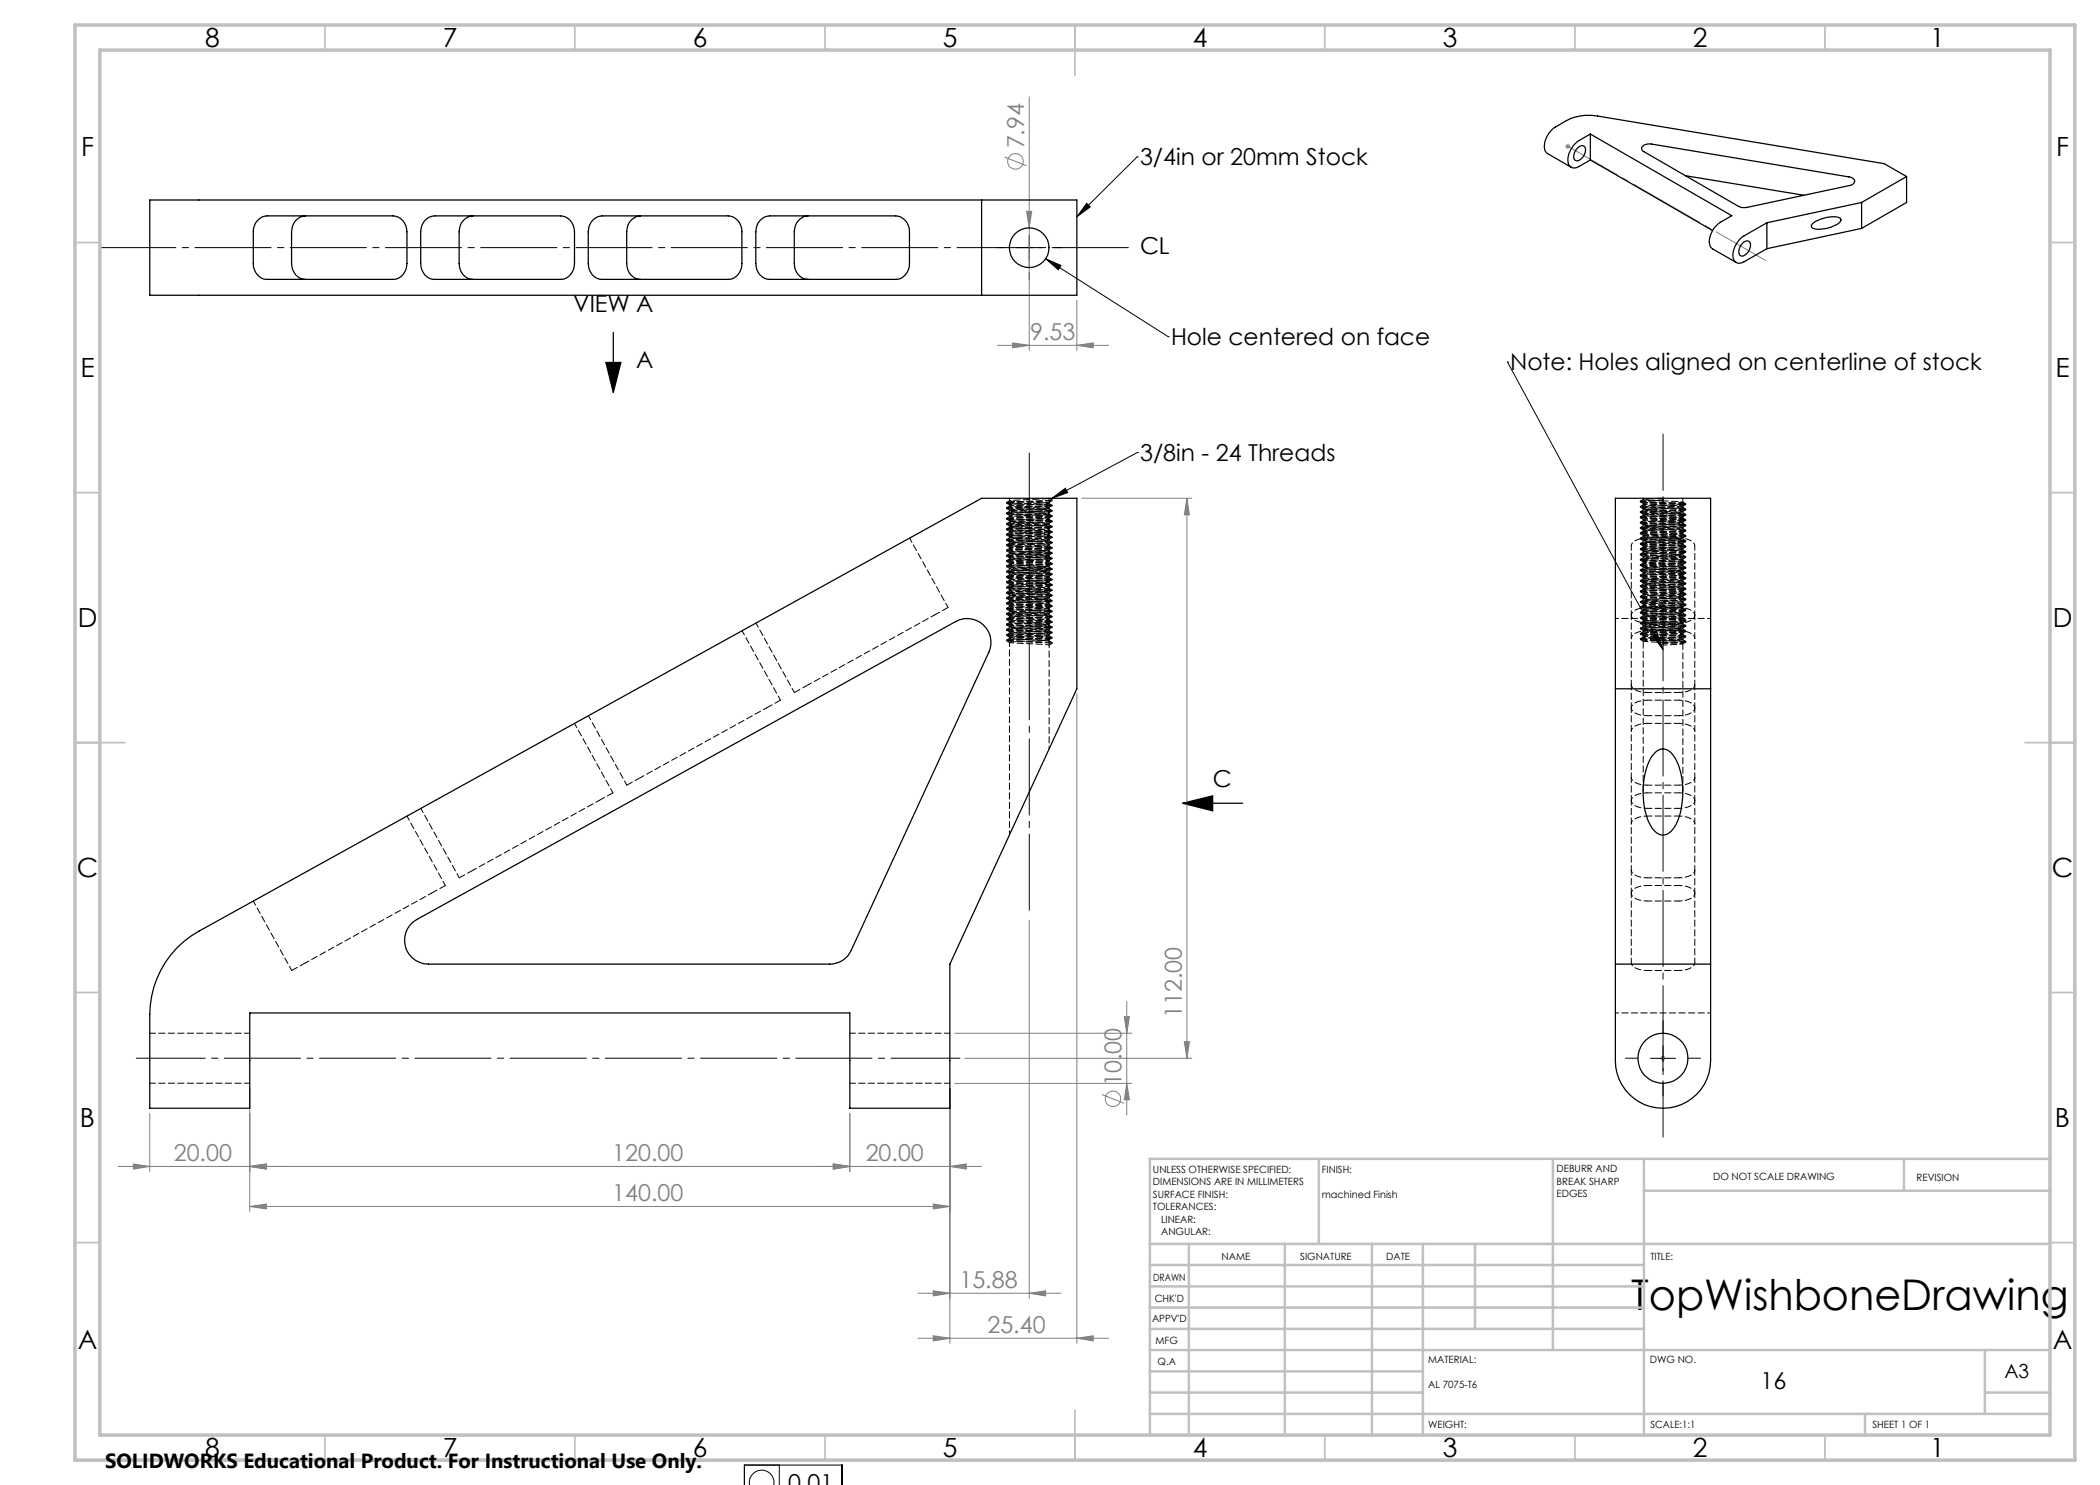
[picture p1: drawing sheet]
<svg xmlns="http://www.w3.org/2000/svg" width="420mm" height="297mm" viewBox="0 0 420 297" stroke-linecap="round" stroke-linejoin="round" font-family="sans-serif">
<g fill="none" stroke="#808080" stroke-width=".2">
<path d="M205.8 19.4v50.7M200.9 31.4l4.4 1.8M313.1 29.3h1M313.2 28.9l.7 .7M313.6 28.8v1M313.9 28.9l-.7 .7M205.3 42.3h1l-.5 3.3zM199.5 69.1h22.2M202.5 68.6l3.3 .5-3.3 .5zM215.4 69.1l3.3-.5v1zM215.4 60.1v10M216.4 99.7h22"/>
<path d="M237.4 99.7l.5 3.3h-1zM237.4 99.7v112M215.4 138.7v130M205.8 184.1v75.6M50 217.7v24.6M190 217.7v51M191 206.7h35.4M191 216.7h35.4M193 211.7h45.4M220.4 218.9l4.4 1.8M224.9 203.3h1l-.5 3.4zM225.4 216.7l.5 3.3h-1z"/>
<path d="M225.4 200.3v22.7M236.9 208.3h1l-.5 3.4zM332.1 211.7h1M332.2 211.3l.8 .7M332.6 211.2v1M333 211.3l-.8 .7M26.7 232.8l3.3 .5-3.3 .5zM30 222.7v11.6M50 233.3l3.3-.5v1zM166.7 232.8l3.3 .5-3.3 .5zM170 222.7v11.6M190 233.3l3.3-.5v1z"/>
<path d="M196.3 233.3h-172.7M50 241.3l3.3-.5v1zM50 241.3h140M183.6 258.7h28.6M186.7 258.2l3.3 .5-3.3 .5zM186.7 240.8l3.3 .5-3.3 .5zM205.8 258.7l3.3-.5v1zM183.6 267.6h38.1M186.7 267.2l3.3 .4-3.3 .6zM215.4 267.6l3.3-.4v1z"/>
<circle cx="203.1" cy="32.3" r="1.55"/>
<circle cx="222.6" cy="219.8" r="1.55"/>
</g>
<g fill="none" stroke="#000" stroke-width=".2">
<path d="M227.4 31.4h.1M227.4 31.4l-12 12M203.3 49.5h5.1M205.8 47.1v4.9M209.1 51.7l3.1 1.4-.5 .9zM209.1 51.7l24.5 15.6M217.3 40.7l.8 .7-2.7 2zM233.6 67.3h.1M301.5 72.4h.1M301.5 72.4l31.1 57.5M210.4 99.7l2.7-2.1 .4 .9zM227.5 90.5h.1"/>
<path d="M227.5 90.5l-17.1 9.2M330.6 127.2l.9-.5 1.1 3.2zM330.1 211.7h5M332.6 209.2v5M148.9 297.1v-4.1h19.5v4.1M149.9 297.1a2.46 2.46 0 0 1 2.4-3.1 2.46 2.46 0 0 1 2.4 3.1M155.9 293v4.1"/>
</g>
<path d="M121.2 72.5h3l-1.5 6zM122.7 66.5v12M236.5 160.7l6-1.5v3zM236.5 160.7h12" fill="none" stroke="#000" stroke-width=".25"/>
<path d="M27.3 211.6h164.7" fill="none" stroke="#000" stroke-width=".2" stroke-dasharray="15.2 1.3 1.3 1.3" stroke-dashoffset="1.5"/>
<path d="M205.9 183.1v-93.5" fill="none" stroke="#000" stroke-width=".2" stroke-dasharray="15.2 1.3 1.3 1.3" stroke-dashoffset="-1"/>
<path d="M19.6 49.5h206.4" fill="none" stroke="#000" stroke-width=".2" stroke-dasharray="15.2 1.3 1.3 1.3" stroke-dashoffset="-.3"/>
<path d="M200.9 49.5h-1.5M205.9 44.5v-1.4M205.9 54.5v1.5M210.9 49.5h1.4M327.6 211.6h-2.5M332.6 206.6v-2.5M332.6 216.6v2.5M337.6 211.6h2.5" fill="none" stroke="#000" stroke-width=".2" stroke-dasharray="15.2 1.3 1.3 1.3"/>
<g fill="none" stroke="#c0c0c0" stroke-width=".35">
<path d="M65 5v5M115 5v5M165 5v5M215 5v10M265 5v5M315 5v5M365 5v5M15 48.5h5M410 48.5h5M15 98.5h5M410 98.5h5M15 148.5h10"/>
<path d="M405 148.5h10M15 198.5h5M410 198.5h5M15 248.5h5M410 248.5h5M65 287v5M115 287v5M165 287v5M215 282v10M265 287v5M315 287v5M365 287v5"/>
</g>
<g fill="none" stroke="#c0c0c0" stroke-width=".5">
<path d="M263.8 231.8v17M310.6 231.8v38.2M328.8 231.8v55.2M328.8 238.2h81.2M380.8 231.8v6.4M410 231.8h-180v55.2M230 248.8h180M230 257.3h98.8M230 253h98.8M237.8 248.8v38.2M257 248.8v38.2M274.4 248.8v38.2"/>
<path d="M284.6 248.8v38.2M295 248.8v17M230 265.8h98.8M230 261.5h98.8M230 278.5h54.6M230 274.3h54.6M230 270h180M397 278.5h13M397 270v12.8M230 282.8h180M373 282.8v4.2"/>
</g>
<path d="M15 5h400v287h-400zM20 10h390v277h-390z" fill="none" stroke="#c0c0c0" stroke-width=".7"/>
<path d="M332.6 227.4v-140.6" fill="none" stroke="#000" stroke-width=".2" stroke-dasharray="15.2 1.3 1.3 1.3" stroke-dashoffset="4"/>
<path d="M313.6 29.3l39.5 22.8" fill="none" stroke="#808080" stroke-width=".2" stroke-dasharray="15.2 1.3 1.3 1.3" stroke-dashoffset="3.9"/>
<path d="M332.6 211.6h.1" fill="none" stroke="#808080" stroke-width=".2" stroke-dasharray="15.2 1.3 1.3 1.3"/>
<g fill="#000">
<path d="M210.4 99.7l2.7-2.1 .4 .9z"/>
<path d="M217.3 40.7l.8 .7-2.7 2zM209.1 51.7l3.1 1.4-.5 .9z"/>
<path d="M121.2 72.5h3l-1.5 6zM236.5 160.7l6-1.5v3z"/>
</g>
<g fill="#808080">
<path d="M205.3 42.3h1l-.5 3.3z"/>
<path d="M205.8 258.7l3.3-.5v1zM186.7 258.2l3.3 .5-3.3 .5zM186.7 240.8l3.3 .5-3.3 .5zM50 241.3l3.3-.5v1zM190 233.3l3.3-.5v1zM166.7 232.8l3.3 .5-3.3 .5zM215.4 267.6l3.3-.4v1zM186.7 267.2l3.3 .4-3.3 .6z"/>
<path d="M26.7 232.8l3.3 .5-3.3 .5zM50 233.3l3.3-.5v1z"/>
<path d="M202.5 68.6l3.3 .5-3.3 .5zM215.4 69.1l3.3-.5v1z"/>
<path d="M50 233.3l3.3-.5v1zM166.7 232.8l3.3 .5-3.3 .5z"/>
<path d="M224.9 203.3h1l-.5 3.4zM225.4 216.7l.5 3.3h-1zM237.4 99.7l.5 3.3h-1zM236.9 208.3h1l-.5 3.4z"/>
</g>
<path d="M330.6 127.2l.9-.5 1.1 3.2z" fill="#000"/>
<g fill="none" stroke="#000" stroke-width=".25">
<path d="M314.2 33.4l-4.7-2.7a2.53 2.53 0 0 1-.2-3.3l.7-1 .8-.8 2.5-1.5a10.2 10.2 0 0 1 6.2-.9l57.3 9.5 4.5 2.6M315.5 29.7a.92 .92 0 0 1 1.5-.2 2.25 2.25 0 0 1-1.7 2.7 1.33 1.33 0 0 1-.2-2.1zM318.1 26.8l28.3 16.3-2.3 1.3a4.6 4.6 0 0 0-2.1 4.8l.5 .6 4.7 2.7M318.1 26.8l-2.3 1.3a4.7 4.7 0 0 0-2.1 4.8 1.36 1.36 0 0 0 2.1 .4l2.3-1.3M318.1 26.8v5.2M318.1 32l24.4 14.1M328.4 29.4a2.08 2.08 0 0 1 1.9-.6l39.5 6.6a.87 .87 0 0 1 .9 .3 .87 .87 0 0 1 0 1l-.8 .4-20.5 4.4h-1.1l-19.7-11.3-.2-.3zM337 35.1l23.8 3.9M381.3 35.3l-9 5.2M381.3 35.3v5.2l-9 5.2M30 40h185.4v19.1h-185.4zM51.5 44.1a2.51 2.51 0 0 1 1.9-.9h25.2a3 3 0 0 1 2.8 3.2v6.3a2.97 2.97 0 0 1-2.8 3.2h-25.2a2.97 2.97 0 0 1-2.7-3.2v-6.3a3.4 3.4 0 0 1 .8-2.3z"/>
<path d="M61.1 43.2a3 3 0 0 0-2.8 3.2v6.3a2.97 2.97 0 0 0 2.8 3.2M84.9 44.1a2.65 2.65 0 0 1 2-.9h25.2a3.1 3.1 0 0 1 2.8 3.2v6.3a3 3 0 0 1-2.8 3.2h-25.2a2.97 2.97 0 0 1-2.8-3.2v-6.3a3.4 3.4 0 0 1 .8-2.3zM94.6 43.2a3 3 0 0 0-2.8 3.2v6.3a2.97 2.97 0 0 0 2.8 3.2M118.5 44.1a2.65 2.65 0 0 1 1.9-.9h25.2a3 3 0 0 1 2.8 3.2v6.3a2.97 2.97 0 0 1-2.8 3.2h-25.2a2.97 2.97 0 0 1-2.7-3.2v-6.3a3.4 3.4 0 0 1 .8-2.3zM128.1 43.2a3 3 0 0 0-2.8 3.2v6.3a2.97 2.97 0 0 0 2.8 3.2M152 44.1a2.65 2.65 0 0 1 2-.9h25.1a3 3 0 0 1 2.8 3.2v6.3a2.97 2.97 0 0 1-2.8 3.2h-25.1a2.97 2.97 0 0 1-2.8-3.2v-6.3a3.4 3.4 0 0 1 .8-2.3zM161.6 43.2a3 3 0 0 0-2.7 3.2v6.3a2.97 2.97 0 0 0 2.7 3.2M196.3 40v19.1M348.7 48.5a.83 .83 0 0 1 1-.3 .83 .83 0 0 1 .4 1.1 2.16 2.16 0 0 1-1.8 1.9 1.36 1.36 0 0 1-.2-2zM353.4 44.6l-4.6 2.6a4.5 4.5 0 0 0-2.1 4.8 1.34 1.34 0 0 0 2.1 .3l4.6-2.6M353.4 44.6v5.1M362.5 44.7a6.4 6.4 0 0 1 5.5-1.1 .71 .71 0 0 1-.4 1.2 6.6 6.6 0 0 1-5.1 .8l-.2-.3z"/>
<path d="M372.3 40.5l-18.9 4.1M372.3 40.5v5.2M372.3 45.7l-18.9 4M323.1 99.7h19v112.4a9.5 9.5 0 0 1-9.5 9.5 9.5 9.5 0 0 1-9.5-9.5zM323.1 137.8h19M331.1 150.4a2.15 2.15 0 0 1 3.4 .5 14.1 14.1 0 0 1 1.8 10.5l-.2 1a6.6 6.6 0 0 1-2.8 4.5 2.41 2.41 0 0 1-2.9-1.3 15.6 15.6 0 0 1-.9-12.6 5.9 5.9 0 0 1 1.6-2.6zM35.4 189.5l2.8-2.3 1.6-1 156.5-86.5h19.1v38.1l-25.4 55v28.8h-20v-19h-120v19h-20v-18.7a19.3 19.3 0 0 1 5.4-13.4zM82.6 184.4l108.5-60.1a4.8 4.8 0 0 1 5.6 .7 4.8 4.8 0 0 1 1.1 5.5l-27.5 59.5a4.6 4.6 0 0 1-4.4 2.8h-80.2a4.8 4.8 0 0 1-4.5-3.1 4.8 4.8 0 0 1 1.4-5.3zM323.1 192.8h19"/>
<circle cx="205.8" cy="49.6" r="4"/>
<circle cx="332.6" cy="211.7" r="5"/>
</g>
<g fill="none" stroke="#000" stroke-width=".2" stroke-dasharray="1.3 .6">
<path d="M201.9 99.6v.6M210.4 100v.1M328.6 99.6v.3M332.6 99.6v.4M332.6 100v.1M201.3 102.6l8.9 .5M201.3 114.3l8.9 .4M201.3 118.5l8.9 .5M201.3 101.6v.1M201.3 102.6v.1M201.3 103.7v.1M201.3 104.7v.2"/>
<path d="M201.3 105.8v.1M201.3 106.8v.2M201.3 107.9v.1M201.3 109v.1M201.3 110v.2M201.3 111.1v.1M201.3 112.1v.2M201.3 113.2v.1M201.3 114.3v.1M201.3 115.3v.1M201.3 116.4v.1M201.3 117.4v.2"/>
<path d="M201.3 118.5v.1M201.3 119.5v.2M201.3 100.5v.1M201.5 103.7l8.7 .5M201.5 108l8.7 .4M201.5 112.2l8.7 .4M201.5 116.4l8.7 .5M201.5 101.7l8.9 .5M201.5 106l8.9 .5M201.5 110.2l8.9 .5M201.5 111.3l8.9 .4M201.5 115.5l8.9 .5"/>
<path d="M201.5 119.7l8.9 .5M201.9 119v.2M201.9 117.9v.3M201.9 116.8v.3M201.9 115.8v.2M201.9 114.7v.3M201.9 113.7v.2M201.9 112.6v.3M201.9 111.5v.3M201.9 110.5v.3M201.9 109.4v.3M201.9 108.4v.2"/>
<path d="M201.9 107.3v.3M201.9 106.3v.2M201.9 105.2v.3M201.9 104.1v.3M201.9 103.1v.2M201.9 102v.3M201.9 101v.2M202 102.1l7.7 .4h.1l-7.9 .6 7.9 .5-7.9 .5M202 104.2l7.7 .4 .1 .1-7.9 .5 7.9 .5-7.9 .6M202 106.3l7.7 .4 .1 .1-7.9 .5 7.9 .5-7.9 .6M202 108.4l7.7 .5h.1l-7.9 .5 7.9 .6-7.9 .5M209.8 100.7v-.3"/>
<path d="M209.8 101.8v-.3M209.8 102.8v-.3M209.8 103.9v-.3M209.8 104.9v-.2M209.8 106v-.3M209.8 107v-.2M209.8 108.1v-.3M209.8 109.2v-.3M209.8 110.2v-.2M209.8 111.3v-.3M209.8 112.3v-.2M209.8 113.4v-.3"/>
<path d="M209.8 114.5v-.3M209.8 115.5v-.3M209.8 116.6v-.3M209.8 117.6v-.2M209.8 118.7v-.3M209.8 119.7v-.2M210.4 101.2v-.2M210.4 102.2v-.1M210.4 103.3v-.2M210.4 104.3v-.1M210.4 105.4v-.1M210.4 106.5v-.2"/>
<path d="M210.4 107.5v-.1M210.4 108.6v-.2M210.4 109.6v-.1M210.4 110.7v-.1M210.4 111.7v-.1M210.4 112.8v-.1M210.4 113.9v-.2M210.4 114.9v-.1M210.4 116v-.2M210.4 117v-.1M210.4 118.1v-.1M210.4 119.2v-.2"/>
<path d="M328.1 101.3l8.9 .5M328.1 105.5l8.9 .5M328.1 109.8l8.9 .4M328.1 101.3v.1M328.1 102.4v.1M328.1 103.4v.1M328.1 104.5v.1M328.1 105.5v.2M328.1 106.6v.1M328.1 107.6v.2M328.1 108.7v.1M328.1 109.8v.1"/>
<path d="M328.1 110.8v.2M328.1 111.9v.1M328.1 112.9v.2M328.1 114v.1M328.1 115.1v.1M328.1 116.1v.1M328.1 117.2v.1M328.1 118.2v.2M328.1 119.3v.1M328.1 100.2v.2M328.2 106.6l8.8 .5M328.2 110.9l8.8 .4"/>
<path d="M328.2 115.1l8.8 .4M328.2 119.3l8.8 .5M328.2 100.4l9 .5M328.2 102.5l9 .5M328.2 103.6l9 .5M328.2 104.6l9 .5M328.2 106.8l8.8 .4M328.2 108.9l9 .5M328.2 111l8.8 .4M328.2 113.1l9 .5M328.2 115.2l8.8 .5M328.2 117.3l9 .5"/>
<path d="M328.2 118.4l9 .5M328.2 119.5l8.8 .4M328.6 119.7v.3M328.6 118.7v.3M328.6 117.6v.3M328.6 116.6v.2M328.6 115.5v.3M328.6 114.5v.2M328.6 113.4v.3M328.6 112.3v.3M328.6 111.3v.2M328.6 110.2v.3"/>
<path d="M328.6 109.2v.2M328.6 108.1v.3M328.6 107v.3M328.6 106v.3M328.6 104.9v.3M328.6 103.9v.2M328.6 102.8v.3M328.6 101.8v.2M328.6 100.7v.3M332.6 100.1v.3M336.6 101.5v-.3M336.6 102.5v-.2"/>
<path d="M336.6 103.6v-.3M336.6 104.7v-.3M336.6 105.7v-.2M336.6 106.8v-.3M336.6 107.8v-.2M336.6 108.9v-.3M336.6 110v-.3M336.6 111v-.2M336.6 112.1v-.3M336.6 113.1v-.2M336.6 114.2v-.3M336.6 115.2v-.2"/>
<path d="M336.6 116.3v-.3M336.6 117.4v-.3M336.6 118.4v-.2M336.6 119.5v-.3M337.2 102v-.2M337.2 103v-.1M337.2 104.1v-.2M337.2 105.1v-.1M337.2 106.2v-.1M337.2 107.2v-.1M337.2 108.3v-.1M337.2 109.4v-.2"/>
<path d="M337.2 110.4v-.1M337.2 111.5v-.2M337.2 112.5v-.1M337.2 113.6v-.1M337.2 114.7v-.2M337.2 115.7v-.1M337.2 116.8v-.2M337.2 117.8v-.1M337.2 118.9v-.1M337.2 119.9v-.1M337.2 100.9v-.1M158.9 138.5l2.8-1.5"/>
<path d="M186.8 123l2.8-1.5M201.3 122.7l8.9 .5M201.3 127l8.9 .4M201.3 120.6v.1M201.3 121.7v.1M201.3 122.7v.2M201.3 123.8v.1M201.3 124.8v.2M201.3 125.9v.1M201.3 127v.1M201.3 128v.1M201.5 120.7l8.7 .4"/>
<path d="M201.5 128.1l8.7 .4M201.5 121.8l8.9 .5M201.5 124l8.9 .4M201.5 125l8.9 .5M201.5 126.1l8.9 .5M201.9 127.4v.3M201.9 126.4v.2M201.9 125.3v.3M201.9 124.2v.3M201.9 123.2v.3M201.9 122.1v.3M201.9 121.1v.2"/>
<path d="M201.9 120v.3M202 122.2l7.7 .4 .1 .1-7.9 .5 7.9 .5-7.9 .6M202 126.4l7.7 .4 .1 .1-7.9 .5 7.9 .5-7.9 .6M209.8 120.8v-.3M209.8 121.9v-.3M209.8 122.9v-.2M209.8 124v-.3M209.8 125v-.2M209.8 126.1v-.3M209.8 127.2v-.3M209.8 128.2v-.3M210.3 128.5h.1"/>
<path d="M210.4 128.7v-.2M210.4 120.2v-.1M210.4 121.3v-.2M210.4 122.3v-.1M210.4 123.4v-.1M210.4 124.4v-.1M210.4 125.5v-.1M210.4 126.6v-.2M210.4 127.6v-.1M328.1 121.4l8.9 .5M328.1 125.6l8.9 .5M328.1 120.3v.2"/>
<path d="M328.1 121.4v.1M328.1 122.5v.1M328.1 123.5v.2M328.1 124.6v.1M328.1 125.6v.2M328.1 126.7v.1M328.1 127.8v.1M328.2 123.6l8.8 .4M328.2 127.8l8.8 .4M328.2 122.6l9 .5M328.2 123.7l8.8 .4M328.2 126.9l9 .5"/>
<path d="M328.2 127.9l8.8 .5M328.6 127.2v.2M328.6 126.1v.3M328.6 125v.3M328.6 124v.2M328.6 122.9v.3M328.6 121.9v.2M328.6 120.8v.3M332.6 128.5v-.3M332.6 128.7v-.2M332.6 129v-.3M336.6 120.5v-.2"/>
<path d="M336.6 121.6v-.3M336.6 122.7v-.3M336.6 123.7v-.2M336.6 124.8v-.3M336.6 125.8v-.2M336.6 126.9v-.3M336.6 127.9v-.2M337.2 121v-.1M337.2 122.1v-.2M337.2 123.1v-.1M337.2 124.2v-.2M337.2 125.2v-.1"/>
<path d="M337.2 126.3v-.1M337.2 127.4v-.2M337.2 128.4v-.1M125.4 157l2.7-1.5M153.3 141.6l2.8-1.6M86.3 178.6l2.8-1.5M91.9 175.6l2.7-1.6M119.8 160.1l2.8-1.5M58.3 194.1l2.8-1.5"/>
</g>
<g fill="none" stroke="#000" stroke-width=".2" stroke-dasharray="1.3 .6" stroke-dashoffset=".3">
<path d="M209.8 99.6l.6 .4M328.6 99.9l-.5 .3M332.6 100l-4.5 .2M201.3 101.7l.6 .3M201.3 102.8l.6 .3M201.3 103.8l.6 .3M201.3 104.9l.6 .3M201.3 105.9l.6 .4M201.3 107l.6 .3M201.3 108l.6 .4M201.3 109.1l.6 .3M201.3 110.2l.6 .3"/>
<path d="M201.3 111.2l.6 .4M201.3 112.3l.6 .3M201.3 113.3l.6 .4M201.3 114.4l.6 .3M201.3 115.5l.6 .3M201.3 116.5l.6 .3M201.3 117.6l.6 .3M201.3 118.6l.6 .4M201.3 119.7l.6 .3M201.3 100.6l.6 .4M201.9 101.2l-.6 .3M201.9 102.3l-.6 .3"/>
<path d="M201.9 103.3l-.6 .4M201.9 104.4l-.6 .3M201.9 105.4l-.6 .4M201.9 106.5l-.6 .3M201.9 107.6l-.6 .3M201.9 108.6l-.6 .4M201.9 109.7l-.6 .3M201.9 110.7l-.6 .4M201.9 111.8l-.6 .3M201.9 112.9l-.6 .3M201.9 113.9l-.6 .3M201.9 115l-.6 .3"/>
<path d="M201.9 116l-.6 .4M201.9 117.1l-.6 .3M201.9 118.1l-.6 .4M201.9 119.2l-.6 .3M201.9 100.2l-.6 .3M202 110.5l7.8 .5-7.9 .6M202 111.6l7.8 .5-7.9 .5M202 115.8l7.8 .5-7.9 .5M209.7 101.5l.6-.3M209.7 102.6l.6-.3M209.7 103.6l.6-.3M209.7 104.7l.6-.3"/>
<path d="M209.7 105.8l.6-.4M209.7 106.8l.6-.3M209.7 107.9l.6-.4M209.7 108.9l.6-.3M209.7 110l.6-.3M209.7 111.1l.6-.4M209.7 112.1l.6-.3M209.7 113.2l.6-.4M209.7 114.2l.6-.3M209.7 115.3l.6-.3M209.7 116.3l.6-.3M209.7 117.4l.6-.3"/>
<path d="M209.7 118.5l.6-.4M209.7 119.5l.6-.3M209.7 100.5l.6-.4M210.3 102.1l-.6-.4M210.3 103.1l-.6-.3M210.3 104.2l-.6-.4M210.3 105.2l-.6-.3M210.3 106.3l-.6-.3M210.3 107.3l-.6-.3M210.3 108.4l-.6-.3M210.3 109.5l-.6-.4M210.3 110.5l-.6-.3"/>
<path d="M210.3 111.6l-.6-.4M210.3 112.6l-.6-.3M210.3 113.7l-.6-.3M210.3 114.8l-.6-.4M210.3 115.8l-.6-.3M210.3 116.9l-.6-.4M210.3 117.9l-.6-.3M210.3 119l-.6-.3M210.3 101l-.6-.3M210.4 100.1l-.6 .3M328.1 101.4l.5 .4M328.1 102.5l.5 .3"/>
<path d="M328.1 103.6l.5 .3M328.1 104.6l.5 .3M328.1 105.7l.5 .3M328.1 106.7l.5 .4M328.1 107.8l.5 .3M328.1 108.8l.5 .4M328.1 109.9l.5 .3M328.1 111l.5 .3M328.1 112l.5 .4M328.1 113.1l.5 .3M328.1 114.1l.5 .4M328.1 115.2l.5 .3"/>
<path d="M328.1 116.3l.5 .3M328.1 117.3l.5 .3M328.1 118.4l.5 .3M328.1 119.4l.5 .4M328.1 100.4l.5 .3M328.6 101l-.5 .3M328.6 102l-.5 .3M328.6 103.1l-.5 .3M328.6 104.1l-.5 .4M328.6 105.2l-.5 .3M328.6 106.2l-.5 .4M328.6 107.3l-.5 .3"/>
<path d="M328.6 108.4l-.5 .3M328.6 109.4l-.5 .3M328.6 110.5l-.5 .3M328.6 111.5l-.5 .4M328.6 112.6l-.5 .3M328.6 113.7l-.5 .3M328.6 114.7l-.5 .3M328.6 115.8l-.5 .3M328.6 116.8l-.5 .4M328.6 117.9l-.5 .3M328.6 118.9l-.5 .4M329.4 107.6h6.4"/>
<path d="M336.5 113.9l-7.9 .6 8 .5M336.6 102.3l.5-.3M336.6 103.4l.5-.4M336.6 104.4l.5-.3M336.6 105.5l.5-.4M336.6 106.5l.5-.3M336.6 107.6l.5-.3M336.6 108.6l.5-.3M336.6 109.7l.5-.3M336.6 110.8l.5-.4M336.6 111.8l.5-.3M336.6 112.9l.5-.4"/>
<path d="M336.6 113.9l.5-.3M336.6 115l.5-.3M336.6 116.1l.5-.4M336.6 117.1l.5-.3M336.6 118.2l.5-.4M336.6 119.2l.5-.3M336.6 101.2l.5-.3M337.1 101.8l-.5-.3M337.1 102.9l-.5-.4M337.1 103.9l-.5-.3M337.1 105l-.5-.3M337.1 106l-.5-.3"/>
<path d="M337.1 107.1l-.5-.3M337.1 108.2l-.5-.4M337.1 109.2l-.5-.3M337.1 110.3l-.5-.4M337.1 111.3l-.5-.3M337.1 112.4l-.5-.3M337.1 113.5l-.5-.4M337.1 114.5l-.5-.3M337.1 115.6l-.5-.4M337.1 116.6l-.5-.3M337.1 117.7l-.5-.3M337.1 118.7l-.5-.3"/>
<path d="M337.1 119.8l-.5-.3M337.1 100.8l-.5-.4M158.9 138.5l-7.7-13.9M189.6 121.5l-7.7-13.9M201.3 120.7l.6 .4M201.3 121.8l.6 .3M201.3 122.9l.6 .3M201.3 123.9l.6 .4M201.3 125l.6 .3M201.3 126l.6 .4M201.3 127.1l.6 .3M201.3 128.2l.6 .3"/>
<path d="M201.9 120.3l-.6 .3M201.9 121.3l-.6 .4M201.9 122.4l-.6 .3M201.9 123.4l-.6 .4M201.9 124.5l-.6 .3M201.9 125.6l-.6 .3M201.9 126.6l-.6 .3M201.9 127.7l-.6 .3M202 120.1l7.8 .4-7.9 .6M202 121.1l7.8 .5-7.9 .5M202 124.3l7.8 .5-7.9 .5M202 125.3l7.8 .5-7.9 .6"/>
<path d="M209.7 120.6l.6-.4M209.7 121.6l.6-.3M209.7 122.7l.6-.3M209.7 123.8l.6-.4M209.7 124.8l.6-.3M209.7 125.9l.6-.4M209.7 126.9l.6-.3M209.7 128l.6-.3M209.8 129l.6-.3M210.3 120l-.6-.3M210.3 121.1l-.6-.3M210.3 122.2l-.6-.4"/>
<path d="M210.3 123.2l-.6-.3M210.3 124.3l-.6-.4M210.3 125.3l-.6-.3M210.3 126.4l-.6-.3M210.3 127.5l-.6-.4M210.3 128.5l-.6-.3M210.4 128.5l-.6-.3M326.3 137v-14M328.1 120.5l.5 .3M328.1 121.5l.5 .4M328.1 122.6l.5 .3M328.1 123.7l.5 .3"/>
<path d="M328.1 124.7l.5 .4M328.1 125.8l.5 .3M328.1 126.8l.5 .4M328.1 127.9l.5 .3M328.6 120l-.5 .3M328.6 121.1l-.5 .3M328.6 122.1l-.5 .3M328.6 123.2l-.5 .3M328.6 124.2l-.5 .4M328.6 125.3l-.5 .3M328.6 126.4l-.5 .3M328.6 127.4l-.5 .3"/>
<path d="M329.4 121.5h6.4M329.4 126.1h6.4M335.8 138.5h-6.4M335.8 124.6h-6.4M336.6 120.3l.5-.3M336.6 121.3l.5-.3M336.6 122.4l.5-.3M336.6 123.5l.5-.4M336.6 124.5l.5-.3M336.6 125.6l.5-.4M336.6 126.6l.5-.3M336.6 127.7l.5-.3"/>
<path d="M336.6 128.8l.5-.4M337.1 120.9l-.5-.4M337.1 121.9l-.5-.3M337.1 123l-.5-.4M337.1 124l-.5-.3M337.1 125.1l-.5-.3M337.1 126.2l-.5-.4M337.1 127.2l-.5-.3M337.1 128.3l-.5-.4M337.2 128.4l-4.6 .3M339 123v14M122.6 158.6l-7.7-13.9"/>
<path d="M125.4 157l-7.7-13.9M156.1 140l-7.7-13.9M326.3 155.5v-13.9M329.4 140h6.4M329.4 158.6h6.4M329.4 144.7h6.4M335.8 157h-6.4M335.8 143.1h-6.4M339 141.6v13.9M89.1 177.1l-7.7-13.9M91.9 175.6l-7.7-13.9M326.3 174v-13.9"/>
<path d="M329.4 163.2h6.4M329.4 177.1h6.4M335.8 175.6h-6.4M335.8 161.7h-6.4M339 160.1v13.9M339 178.6v14M58.3 194.1l-7.6-13.9M326.3 192.6v-14M335.8 194.1h-6.4M335.8 180.2h-6.4"/>
</g>
<g fill="none" stroke="#000" stroke-width=".2" stroke-dasharray="1.3 .6" stroke-dashoffset=".5">
<path d="M328.8 100.7l7.8 .5M328.8 102.9l7.8 .4M328.8 103.9l7.8 .5M328.8 105l7.8 .5M328.8 109.2l7.8 .5M328.8 113.4l7.8 .5M328.8 117.7l7.8 .5M328.8 118.7l7.8 .5M332.6 100.4l-3.9 .3M336.5 103.4l-7.8 .5M336.5 104.4l-7.8 .5M336.5 108.6l-7.8 .6"/>
<path d="M336.5 112.9l-7.8 .5M336.5 115l-7.8 .5M336.5 117.1l-7.8 .5M336.5 118.2l-7.8 .5M336.5 119.2l-7.8 .6M161.7 137l25.1-14M202 128.5l7.8 .5M328.8 123l7.8 .5M328.8 127.2l7.8 .5M336.5 123.5l-7.8 .5M336.5 127.7l-7.8 .5M128.1 155.5l25.2-13.9"/>
<path d="M94.6 174l25.2-13.9M61.1 192.6l25.2-14"/>
</g>
<g fill="none" stroke="#000" stroke-width=".2" stroke-dasharray="1.3 .6" stroke-dashoffset=".2">
<path d="M201.5 101.6l8.9 .5-9 .5M201.5 105.8l8.9 .5-9 .5M201.5 110.1l8.9 .5-9.1 .5M201.5 111.1l8.9 .5-9.1 .5M201.5 115.4l8.9 .4-9.1 .6M201.5 119.6l8.9 .5-9.1 .5M210.3 100.1l-9 .5 9.1 .6M210.3 102.3l-9 .4 8.9 .5M210.3 106.5l-9 .5 9.1 .5M210.3 113.9l-9 .5 8.9 .5M210.3 118.1l-9 .5 8.9 .5M328.2 100.3l9 .5-9.1 .5"/>
<path d="M328.2 102.4l9 .5-9.1 .5M328.2 103.5l9 .4-9.1 .6M328.2 104.5l9 .5-9.1 .5M328.2 108.7l9 .5-9.1 .5M328.2 113l9 .5-9.1 .5M328.2 117.2l9 .5-9.1 .5M328.2 118.3l9 .5-9.1 .5M328.8 107.1l7.6 .4 .2 .1-8 .5 8 .5M328.8 111.3l7.6 .5h.2l-8 .5 8 .6M328.8 115.6l7.6 .4h.2l-8 .6 8 .5M328.8 119.8l7.6 .4 .2 .1-8 .5 8 .5M332.6 100.1l-4.5 .3"/>
<path d="M337.1 100.9l-9 .5 8.9 .5M337.1 105.1l-9 .6 8.9 .4M337.1 109.4l-9 .5 8.9 .5M201.5 121.7l8.9 .5-9 .5M201.5 123.8l8.9 .5-9.1 .5M201.5 124.9l8.9 .5-9.1 .5M201.5 125.9l8.9 .5-9 .5M210.3 122.4l-9 .5 8.9 .4M210.3 126.6l-9 .5 8.9 .5M328.2 122.5l9 .5-9.1 .5M328.2 126.7l9 .5-9.1 .6M328.8 124l7.6 .5h.2l-8 .5 8 .6"/>
<path d="M337.1 128.3l-4.5 .2M337.1 121l-9 .5 8.9 .5M337.1 125.2l-9 .6 8.9 .5M326.3 141.6v-4.6M339 141.6v-4.6M326.3 160.1v-4.6M326.3 178.6v-4.6M339 160.1v-4.6M339 178.6v-4.6M30 216.6h20M50 206.6h-20M170 216.6h20"/>
<path d="M190 206.6h-20"/>
</g>
<g fill="none" stroke="#000" stroke-width=".2" stroke-dasharray="1.3 .6" stroke-dashoffset="-.1">
<path d="M209.8 99.6l-7.9 .6 7.9 .5-7.9 .5 7.9 .6-7.9 .5 7.9 .5-7.9 .5 7.9 .6-7.9 .5 7.9 .5-7.9 .6 7.9 .5-7.9 .5 7.9 .5-7.9 .6 7.9 .5-7.9 .5 7.9 .6-7.9 .5 7.9 .5-7.9 .6 7.9 .5-7.9 .5 7.9 .5-7.9 .6 7.9 .5-7.9 .5 7.9 .6-7.9 .5 7.9 .5-7.9 .5 7.9 .6-7.9 .5 7.9 .5-7.9 .6 7.9 .5-7.9 .5 7.9 .5-7.9 .6 7.9 .5-7.9 .5 7.9 .6-7.9 .5 7.9 .5-7.9 .6 7.9 .5-7.9 .5 .1 .1 7.8 .4-7.9 .6 7.9 .5-7.9 .5 7.9 .6-7.9 .5 7.9 .5M210.4 100l-9 .5M332.6 99.6l-4 .3 8 .5-8 .6 8 .5-8 .5 8 .5-8 .6 8 .5-8 .5 8 .6-8 .5 8 .5-8 .6 8 .5-8 .5 8 .5-8 .6 8 .5-8 .5 8 .6-8 .5 8 .5-8 .5 8 .6-8 .5 8 .5-8 .6 8 .5-8 .5 8 .5-8 .6 8 .5-8 .5 8 .6-8 .5 8 .5-8 .6 8 .5-8 .5 8 .5-8 .6 8 .5-8 .5 8 .6-8 .5 8 .5-8 .5 8 .6-8 .5 8 .5-8 .6 8 .5-8 .5 8 .5-4 .3M210.3 101.2l-8.9 .5M210.3 105.4l-8.9 .5M210.3 107.5l-8.9 .6M210.3 109.7l-8.9 .5M210.3 110.7l-8.9 .5M210.3 111.8l-8.9 .5M210.3 116l-8.9 .5M210.4 103.3l-9 .5M210.4 114.9l-9 .6"/>
<path d="M210.4 119.2l-9 .5M337.1 101.8l-9 .6M337.1 106l-9 .6M337.1 107.1l-9 .5M337.1 110.3l-9 .5M337.1 111.3l-9 .6M337.1 115.6l-9 .5M337.1 119.8l-9 .5M337.1 103l-9 .6M337.1 104.1l-9 .5M337.1 108.3l-9 .5M337.1 112.5l-9 .6"/>
<path d="M337.1 114.7l-9 .5M337.1 116.8l-9 .5M337.1 117.8l-9 .6M337.1 118.9l-9 .5M337.2 102l-9.1 .5M337.2 106.2l-9.1 .5M337.2 110.4l-9.1 .6M210.3 120.2l-8.9 .6M210.3 124.5l-8.9 .5M210.3 125.5l-8.9 .5M210.4 121.3l-9 .5M210.4 123.4l-9 .5"/>
<path d="M210.4 127.6l-9 .6M337.1 121.9l-9 .6M337.1 124l-9 .6M337.1 126.2l-9 .5M337.1 123.1l-9 .6M337.1 127.4l-9 .5M337.2 122.1l-9.1 .5M337.2 126.3l-9.1 .5"/>
</g>
<g fill="none" stroke="#000" stroke-width=".2" stroke-dasharray="1.3 .6" stroke-dashoffset=".1">
<path d="M201.3 100.5l9.1 .5-9.1 .6M201.3 104.7l9.1 .6-9.1 .5M201.3 106.8l9.1 .6-9.1 .5M201.3 109l9.1 .5-9.1 .5M201.3 113.2l9.1 .5-9 .5M201.3 117.4l9.1 .6-9 .5M201.5 103.8l8.7 .5M201.5 108.1l8.7 .4M201.5 112.3l8.7 .5M201.5 116.5l8.7 .5M209.8 100.4l-7.8 .5-.1 .1 7.9 .5-7.9 .5M210.4 104.3l-9.1 .6 9.1 .5"/>
<path d="M210.4 108.6l-9.1 .5 9.1 .5M210.4 112.8l-9.1 .5 9.1 .6M210.4 117l-9.1 .6 9.1 .5M328.1 107.6l9.1 .6-9.1 .5M328.1 111.9l9.1 .5-9.1 .5M328.1 114l9.1 .5-9.1 .6M328.1 116.1l9.1 .5-9.1 .6M336.5 101.2l-7.7 .5-.2 .1 8 .5-7.9 .5M336.5 105.5l-7.7 .4-.2 .1 8 .5-7.9 .6M336.5 109.7l-7.7 .5h-.2l8 .6-7.9 .5M337.1 113.6l-9 .5 9.1 .6M337.2 107.2l-9.1 .6 9.1 .5"/>
<path d="M337.2 111.5l-9.1 .5 9.1 .5M337.2 115.7l-9.1 .5 9.1 .6M337.2 119.9l-9.1 .6 9.1 .5M201.5 120.8l8.7 .4M201.5 128.2l8.7 .4M328.1 120.3l9.1 .6-9.1 .5M328.1 124.6l9.1 .5-9.1 .5M336.5 121.3l-7.7 .5-.2 .1 8 .5-7.9 .5M336.5 125.6l-7.7 .5h-.2l8 .5-7.9 .6M337.2 124.2l-9.1 .5 9.1 .5M336.6 158.4v-29.7"/>
</g>
<g fill="none" stroke="#000" stroke-width=".2" stroke-dasharray="1.3 .6" stroke-dashoffset=".6">
<path d="M202 112.6l7.7 .5h.1l-7.9 .6 7.9 .5-7.9 .5 7.9 .5-7.9 .6M202 116.9l7.7 .4 .1 .1-7.9 .5 7.9 .5-7.9 .6 7.9 .5-7.9 .5M326.3 109.1a2.05 2.05 0 0 1 1.9-1.4l1.2-.1M335.8 107.6l1.2 .1a2.05 2.05 0 0 1 2 1.4M326.3 123a2.05 2.05 0 0 1 1.9-1.4l1.2-.1M326.3 127.7a2.05 2.05 0 0 1 1.9-1.4l1.2-.2M329.4 138.5l-1.2-.1a2.05 2.05 0 0 1-1.9-1.4M329.4 124.6l-1.2-.1a2.05 2.05 0 0 1-1.9-1.4M335.8 121.5l1.2 .1a2.05 2.05 0 0 1 2 1.4M335.8 126.1l1.2 .2a2.05 2.05 0 0 1 2 1.4M339 137a2.05 2.05 0 0 1-2 1.4l-1.2 .1M339 123.1a2.05 2.05 0 0 1-2 1.4l-1.2 .1"/>
<path d="M342.1 123.7h-19M326.3 141.6a2.05 2.05 0 0 1 1.9-1.4l1.2-.2M326.3 146.2a2.05 2.05 0 0 1 1.9-1.4l1.2-.1M329.4 157l-1.2-.1a2.05 2.05 0 0 1-1.9-1.4M329.4 143.1l-1.2-.1a2.05 2.05 0 0 1-1.9-1.4M335.8 140l1.2 .2a2.05 2.05 0 0 1 2 1.4M335.8 158.6l1.2 .1a2.05 2.05 0 0 1 2 1.4M335.8 144.7l1.2 .1a2.05 2.05 0 0 1 2 1.4M339 155.5a2.05 2.05 0 0 1-2 1.4l-1.2 .1M339 141.6a2.05 2.05 0 0 1-2 1.4l-1.2 .1M326.3 160.1a2.05 2.05 0 0 1 1.9-1.4l1.2-.1M326.3 178.6a2.05 2.05 0 0 1 1.9-1.4l1.2-.1"/>
<path d="M326.3 164.7a2.05 2.05 0 0 1 1.9-1.4l1.2-.1M329.4 175.6l-1.2-.2a2.05 2.05 0 0 1-1.9-1.4M329.4 161.7l-1.2-.1a2.05 2.05 0 0 1-1.9-1.5M335.8 177.1l1.2 .1a2.05 2.05 0 0 1 2 1.4M335.8 163.2l1.2 .1a2.05 2.05 0 0 1 2 1.4M339 174a2.05 2.05 0 0 1-2 1.4l-1.2 .2M339 160.1a2.05 2.05 0 0 1-2 1.5l-1.2 .1M339 178.7a2.05 2.05 0 0 1-2 1.4l-1.2 .1M329.4 194.1l-1.2-.1a2.05 2.05 0 0 1-1.9-1.4M329.4 180.2l-1.2-.1a2.05 2.05 0 0 1-1.9-1.4M339 192.6a2.05 2.05 0 0 1-2 1.4l-1.2 .1M323.1 202.6h19"/>
</g>
<path d="M210.3 103.1h.1l-9.1 .6M210.3 104.2h.1l-9 .5M210.3 108.4h.1l-9 .6M210.3 112.6l.1 .1-9 .5M210.3 114.8h.1l-9.1 .5M210.3 116.9h.1l-9 .5M210.3 119h.1l-9.1 .5M210.3 121.1h.1l-9.1 .6M210.3 123.2l.1 .1-9.1 .5M210.3 127.5h.1l-9.1 .5M328.6 128.2v30.2" fill="none" stroke="#000" stroke-width=".2" stroke-dasharray="1.3 .6" stroke-dashoffset="-.2"/>
<path d="M209.8 100.4v-.8M336.6 100.4v-.8M201.9 128.5v38.5M209.8 128.2v.8M326.3 123v-13.9M328.8 128.3l7.8 .4-4 .3M339 123v-13.9" fill="none" stroke="#000" stroke-width=".2" stroke-dasharray="1.3 .6" stroke-dashoffset=".4"/>
<path d="M209.8 149.8v-20.8" fill="none" stroke="#000" stroke-width=".2" stroke-dasharray="1.3 .6" stroke-dashoffset=".7"/>
<text font-size="8.5" x="326.2" y="262">TopWishboneDrawing</text>
<g font-size="5.3">
<text x="41" y="9.5">8</text>
<text x="88.5" y="9.5">7</text>
<text x="138.5" y="9.5">6</text>
<text x="188.5" y="9.5">5</text>
<text x="238.5" y="9.5">4</text>
<text x="288.5" y="9.5">3</text>
<text x="338.5" y="9.5">2</text>
<text x="386" y="9.5">1</text>
<text x="16.2" y="31.3">F</text>
<text x="411.2" y="31.3">F</text>
<text x="16.1" y="75.5">E</text>
<text x="411.1" y="75.5">E</text>
<text x="15.5" y="125.5">D</text>
<text x="410.5" y="125.5">D</text>
<text x="15.4" y="175.5">C</text>
<text x="410.4" y="175.5">C</text>
<text x="16" y="225.5">B</text>
<text x="411" y="225.5">B</text>
<text x="15.5" y="269.8">A</text>
<text x="410.5" y="269.8">A</text>
<text x="41" y="291.5">8</text>
<text x="88.5" y="291.5">7</text>
<text x="138.5" y="291.5">6</text>
<text x="188.5" y="291.5">5</text>
<text x="238.5" y="291.5">4</text>
<text x="288.5" y="291.5">3</text>
<text x="338.5" y="291.5">2</text>
<text x="386" y="291.5">1</text>
</g>
<g font-size="4.7" fill="#808080">
<text x="204.8" y="29.7" transform="rotate(-90 204.8 29.7)">7.94</text>
<text x="206" y="68">9.53</text>
<text x="236.4" y="203.6" transform="rotate(-90 236.4 203.6)">112.00</text>
<text x="224.3" y="217.2" transform="rotate(-90 224.3 217.2)">10.00</text>
<text x="34.8" y="232.3">20.00</text>
<text x="122.5" y="232.3">120.00</text>
<text x="173.1" y="232.3">20.00</text>
<text x="122.5" y="240.3">140.00</text>
<text x="191.9" y="257.6">15.88</text>
<text x="197.5" y="266.6">25.40</text>
</g>
<g font-size="4.7">
<text x="228" y="33.1">3/4in or 20mm Stock</text>
<text x="228" y="50.9">CL</text>
<text x="114.7" y="62.4">VIEW A</text>
<text x="234.2" y="69.1">Hole centered on face</text>
<text x="127.2" y="73.7">A</text>
<text x="302" y="74.1">Note: Holes aligned on centerline of stock</text>
<text x="228" y="92.2">3/8in - 24 Threads</text>
<text x="242.6" y="157.3">C</text>
<text x="352.1" y="277.9">16</text>
</g>
<text font-size="4.1" x="21" y="293.7">SOLIDWORKS Educational Product. For Instructional Use Only.</text>
<text font-size="3.9" x="400.9" y="275.5">A3</text>
<g font-size="2">
<text x="230.6" y="234.6">UNLESS OTHERWISE SPECIFIED:</text>
<text x="230.6" y="237.1">DIMENSIONS ARE IN MILLIMETERS</text>
<text x="230.6" y="239.6">SURFACE FINISH:</text>
<text x="264.4" y="234.6">FINISH:</text>
<text x="264.4" y="239.6">machined Finish</text>
<text x="311.3" y="234.5">DEBURR AND</text>
<text x="311.3" y="237">BREAK SHARP</text>
<text x="311.3" y="239.5">EDGES</text>
<text x="342.6" y="236">DO NOT SCALE DRAWING</text>
<text x="383.3" y="236.2">REVISION</text>
<text x="230.6" y="242.1">TOLERANCES:</text>
<text x="232.2" y="244.6">LINEAR:</text>
<text x="232.2" y="247.1">ANGULAR:</text>
<text x="244.3" y="252">NAME</text>
<text x="260" y="251.9">SIGNATURE</text>
<text x="277.2" y="251.9">DATE</text>
<text x="330.1" y="251.9">TITLE:</text>
<text x="230.6" y="256.1">DRAWN</text>
<text x="230.9" y="260.3">CHK'D</text>
<text x="230.4" y="264.4">APPV'D</text>
<text x="231.1" y="268.8">MFG</text>
<text x="231.5" y="273">Q.A</text>
<text x="285.6" y="272.5">MATERIAL:</text>
<text x="330" y="272.5">DWG NO.</text>
<text x="285.6" y="277.5">AL 7075-T6</text>
<text x="285.6" y="285.5">WEIGHT:</text>
<text x="330.1" y="285.6">SCALE:1:1</text>
<text x="374.5" y="285.6">SHEET 1 OF 1</text>
</g>
</svg>
